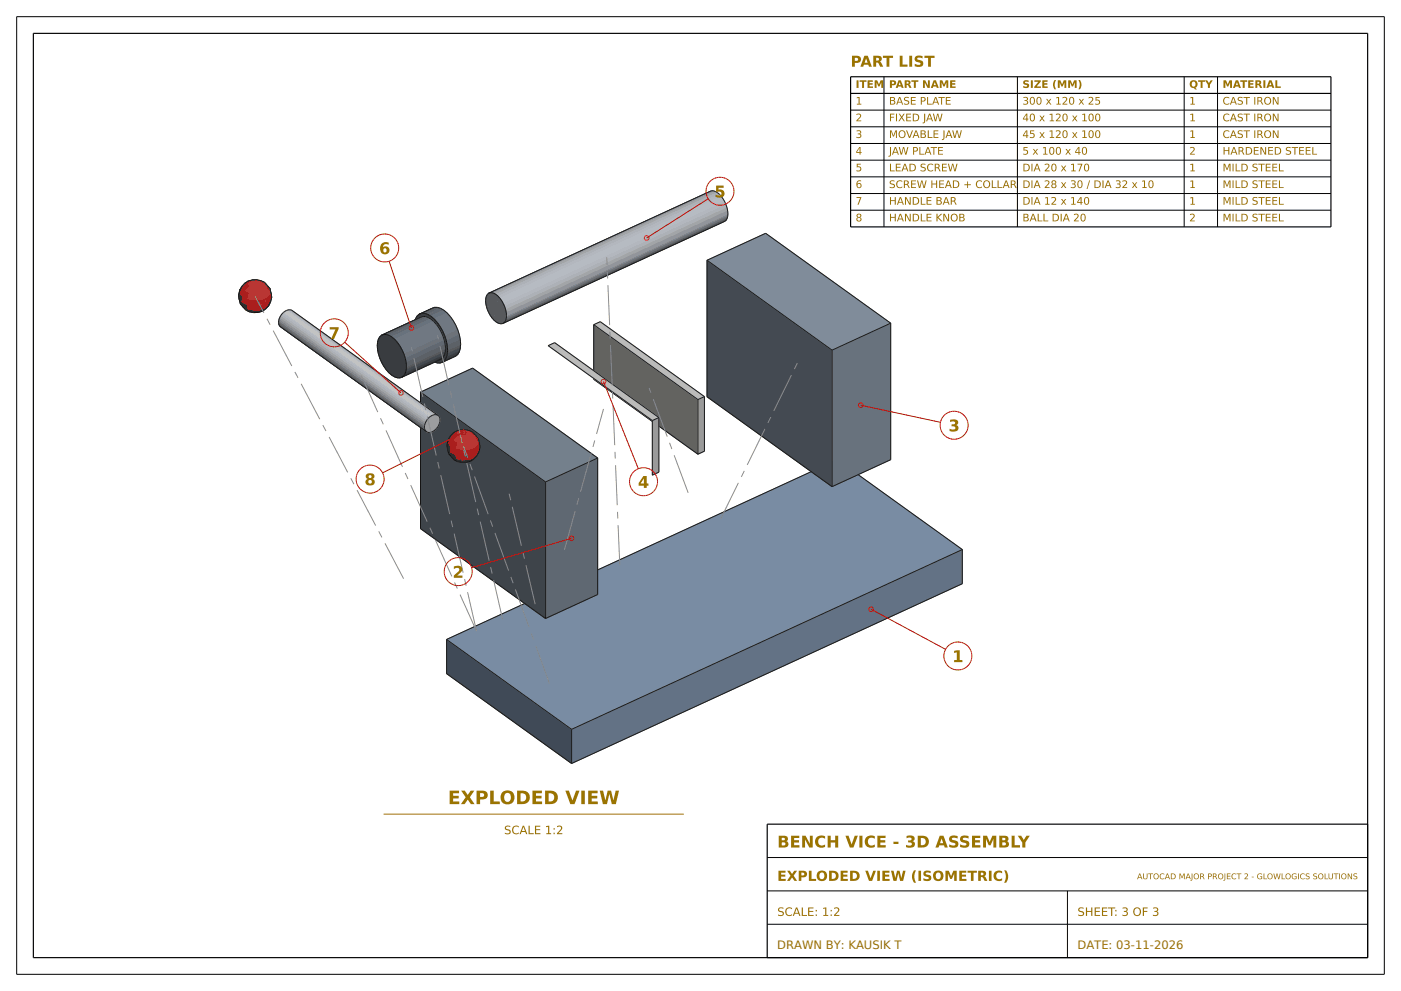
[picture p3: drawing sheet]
<svg xmlns="http://www.w3.org/2000/svg" width="420mm" height="297mm" viewBox="0 0 420 297" stroke-linecap="round" stroke-linejoin="round" font-family="sans-serif">
<path d="M133.9 191.6l37.5 27v10.2l-37.5-26.9z" fill="#404a57" stroke="#404a57" stroke-width=".3"/>
<path d="M171.4 218.6l117.1-53.9v10.2l-117.1 53.9z" fill="#637285" stroke="#637285" stroke-width=".3"/>
<path d="M133.9 191.6l117.1-53.8 37.5 26.9-117.1 53.9z" fill="#798ca3" stroke="#798ca3" stroke-width=".3"/>
<g fill="none" stroke="#1a1a1a" stroke-width=".3">
<path d="M212 78l37.4 26.9M212 78v40.9l37.4 26.9M212 78l17.5-8.1 37.5 27M125.7 94.2a3.3 3.3 0 0 1 3.5 .6 13.5 13.5 0 0 1 4.9 11.3l-.3 1.1-1.1 1.3M125.7 94.2l3.9-1.8a3.3 3.3 0 0 1 3.5 .6 13.5 13.5 0 0 1 4.9 11.4l-.7 1.8-.7 .5-3.9 1.8M125.7 94.2a5.8 5.8 0 0 0-1.1 6.3 12.8 12.8 0 0 0 5.6 8l1.8 .3 .7-.3M146.5 87.9a2.96 2.96 0 0 1 3.4 1.5 7.7 7.7 0 0 1 1.7 6.6l-.7 .8M146.5 87.9l66.4-30.5a2.96 2.96 0 0 1 3.4 1.5 7.7 7.7 0 0 1 1.7 6.6l-.7 .8-66.4 30.5M146.5 87.9a3.6 3.6 0 0 0-.7 4 7 7 0 0 0 4.1 5.1l1-.2M178 97.3l31.2 22.5M178 97.3v16.4l31.2 22.4M178 97.3l1.9-.9 31.3 22.5"/>
<path d="M267 96.9v40.9l-17.6 8M267 96.9l-17.6 8M114.4 100.5a3.3 3.3 0 0 1 3.9 1.2 11.3 11.3 0 0 1 3.2 10.1l-.9 1.2M114.4 100.5l11.7-5.4a3.3 3.3 0 0 1 3.9 1.2 11.3 11.3 0 0 1 3.2 10.1l-.9 1.2-11.7 5.4M114.4 100.5a5 5 0 0 0-1 5.5 9.8 9.8 0 0 0 5.8 7.2l1.4-.2M126.1 117.5l37.4 27M126.1 117.5v40.9l37.4 27M126.1 117.5l15.6-7.2 37.5 27M209.2 119.8v16.3M211.2 118.9v16.3l-2 .9M211.2 118.9l-2 .9M249.4 104.9v40.9"/>
<path d="M131.2 124.4a2.95 2.95 0 0 1-.7 4.4l-1.4 .8-1.2-.2M131.2 124.4l-43.7-31.4a3.4 3.4 0 0 0-3.9 3.1v.9l.6 1 43.7 31.4M131.2 124.4a3.4 3.4 0 0 0-3.9 3.1v1l.6 .9M179.2 137.3v40.9l-15.7 7.2M179.2 137.3l-15.7 7.2M197.5 125.1v16.4l-1.9 .9v-16.4M197.5 125.1l-31.2-22.4-2 .9 31.3 22.4M197.5 125.1l-1.9 .9M163.5 144.5v40.9M288.5 164.7l-37.5-26.9-117.1 53.8M288.5 164.7v10.2l-117.1 53.9M288.5 164.7l-117.1 53.9"/>
<path d="M133.9 191.6l37.5 27M133.9 191.6v10.3l37.5 26.9M171.4 218.6v10.2"/>
<circle cx="76.5" cy="88.8" r="5"/>
<circle cx="138.9" cy="133.7" r="5"/>
</g>
<path d="M212 78l37.4 26.9v40.9l-37.4-26.9z" fill="#444a52" stroke="#444a52" stroke-width=".3"/>
<path d="M249.4 104.9l17.6-8v40.9l-17.6 8z" fill="#68727d" stroke="#68727d" stroke-width=".3"/>
<path d="M212 78l17.5-8.1 37.5 27-17.6 8z" fill="#808c9a" stroke="#808c9a" stroke-width=".3"/>
<path d="M178 97.3l31.2 22.5v16.3l-31.2-22.4z" fill="#636360" stroke="#636360" stroke-width=".3"/>
<g fill="#989894" stroke="#989894" stroke-width=".3">
<path d="M209.2 119.8l2-.9v16.3l-2 .9z"/>
<path d="M195.6 126l1.9-.9v16.4l-1.9 .9z"/>
</g>
<g fill="#babab6" stroke="#babab6" stroke-width=".3">
<path d="M178 97.3l1.9-.9 31.3 22.5-2 .9z"/>
<path d="M164.3 103.6l2-.9 31.2 22.4-1.9 .9z"/>
</g>
<path d="M126.1 117.5l37.4 27v40.9l-37.4-27z" fill="#3e444a" stroke="#3e444a" stroke-width=".3"/>
<path d="M163.5 144.5l15.7-7.2v40.9l-15.7 7.2z" fill="#5f6872" stroke="#5f6872" stroke-width=".3"/>
<path d="M126.1 117.5l15.6-7.2 37.5 27-15.7 7.2z" fill="#74808c" stroke="#74808c" stroke-width=".3"/>
<path d="M151.8 94.6l66.4-30.5-.1 .7-66.3 30.6z" fill="#808489" stroke="#808489" stroke-width=".3"/>
<g fill="#595b5f" stroke="#595b5f" stroke-width=".3">
<path d="M148.7 92.4l3.1 2.2v.8z"/>
<path d="M148.7 92.4l3.1 3-.2 .6z"/>
<path d="M148.7 92.4l2.9 3.6-.3 .5z"/>
<path d="M148.7 92.4l2.6 4.1-.4 .3z"/>
<path d="M148.7 92.4l2.2 4.4-.5 .2z"/>
<path d="M148.7 92.4l1.7 4.6h-.5z"/>
<path d="M148.7 92.4l1.2 4.6-.6-.2z"/>
<path d="M148.7 92.4l.6 4.4-.6-.3z"/>
<path d="M148.7 92.4v4.1l-.6-.6z"/>
<path d="M148.7 92.4l-.6 3.5-.6-.6z"/>
<path d="M148.7 92.4l-1.2 2.9-.5-.8z"/>
<path d="M146.5 93.7l2.2-1.3-1.7 2.1z"/>
<path d="M146.1 92.8l2.6-.4-2.2 1.3z"/>
<path d="M145.8 91.9l2.9 .5-2.6 .4z"/>
<path d="M145.6 91l3.1 1.4-2.9-.5z"/>
<path d="M145.6 90.1l3.1 2.3-3.1-1.4z"/>
<path d="M145.6 89.4l3.1 3-3.1-2.3z"/>
<path d="M145.8 88.7l2.9 3.7-3.1-3z"/>
<path d="M146.1 88.2l2.6 4.2-2.9-3.7z"/>
<path d="M146.1 88.2l.4-.3 2.2 4.5z"/>
<path d="M146.5 87.9l.5-.2 1.7 4.7z"/>
<path d="M147 87.7h.5l1.2 4.7z"/>
<path d="M147.5 87.7l.6 .2 .6 4.5z"/>
<path d="M148.1 87.9l.6 .4v4.1z"/>
<path d="M148.7 88.3l.6 .5-.6 3.6z"/>
<path d="M149.3 88.8l.6 .6-1.2 3z"/>
<path d="M149.9 89.4l.5 .8-1.7 2.2z"/>
<path d="M150.4 90.2l.5 .9-2.2 1.3z"/>
<path d="M148.7 92.4l2.2-1.3 .4 .9z"/>
<path d="M148.7 92.4l2.6-.4 .3 .9z"/>
<path d="M148.7 92.4l2.9 .5 .2 .9z"/>
<path d="M148.7 92.4l3.1 1.4v.8z"/>
</g>
<path d="M151.8 95.4l66.3-30.6-.1 .7-66.4 30.5z" fill="#6e7175" stroke="#6e7175" stroke-width=".3"/>
<path d="M151.6 96l66.4-30.5-.3 .5-66.4 30.5z" fill="#5a5d61" stroke="#5a5d61" stroke-width=".3"/>
<path d="M150.9 96.8l66.8-30.8z" fill="#535558" stroke="#535558" stroke-width=".3"/>
<path d="M146.5 87.9l66.9-30.7z" fill="#72757a" stroke="#72757a" stroke-width=".3"/>
<path d="M147 87.7l66.4-30.5h.5l-66.4 30.5z" fill="#84888d" stroke="#84888d" stroke-width=".3"/>
<path d="M147.5 87.7l66.4-30.5 .6 .2-66.4 30.5z" fill="#94989f" stroke="#94989f" stroke-width=".3"/>
<path d="M148.1 87.9l66.4-30.5 .6 .3-66.4 30.6z" fill="#a2a6ad" stroke="#a2a6ad" stroke-width=".3"/>
<path d="M148.7 88.3l66.4-30.6 .6 .6-66.4 30.5z" fill="#adb1b9" stroke="#adb1b9" stroke-width=".3"/>
<path d="M149.3 88.8l66.4-30.5 .6 .6-66.4 30.5z" fill="#b4b9c0" stroke="#b4b9c0" stroke-width=".3"/>
<path d="M149.9 89.4l66.4-30.5 .5 .8-66.4 30.5z" fill="#b7bcc4" stroke="#b7bcc4" stroke-width=".3"/>
<path d="M150.4 90.2l66.4-30.5 .5 .8-66.4 30.6z" fill="#b7bcc3" stroke="#b7bcc3" stroke-width=".3"/>
<path d="M150.9 91.1l66.4-30.6 .4 .9-66.4 30.6z" fill="#b2b7bf" stroke="#b2b7bf" stroke-width=".3"/>
<path d="M151.3 92l66.4-30.6 .3 .9-66.4 30.6z" fill="#aaafb6" stroke="#aaafb6" stroke-width=".3"/>
<path d="M151.6 92.9l66.4-30.6 .1 .9-66.3 30.6z" fill="#9fa4aa" stroke="#9fa4aa" stroke-width=".3"/>
<path d="M151.8 93.8l66.3-30.6 .1 .9-66.4 30.5z" fill="#91959b" stroke="#91959b" stroke-width=".3"/>
<g fill="#5a1917" stroke="#5a1917" stroke-width=".3">
<path d="M72.9 92l1.4 .7 .5 .7-1.1-.5z"/>
<path d="M74.3 92.7l1.7 .3 .1 .7-1.3-.3z"/>
<path d="M76 93l1.8-.1-.3 .7-1.4 .1z"/>
<path d="M77.8 92.9l1.6-.5-.7 .9-1.2 .3z"/>
<path d="M79.4 92.4l1.1-.8-1.8 1.7z"/>
<path d="M71.7 89.6l.9 1 .3 1.4-.9-.9z"/>
<path d="M72.6 90.6l1.5 .7 .2 1.4-1.4-.7z"/>
<path d="M71.9 86.9l.1 1.1-.3 1.6-.2-1.1z"/>
<path d="M135.3 136.9l1.4 .7 .5 .7-1-.5z"/>
<path d="M136.7 137.6l1.7 .3 .2 .7-1.4-.3z"/>
<path d="M138.4 137.9l1.8-.1-.3 .7-1.3 .1z"/>
<path d="M140.2 137.8l1.6-.5-.6 .9-1.3 .3z"/>
<path d="M141.8 137.3l1.2-.8-1.8 1.7z"/>
<path d="M134.1 134.5l.9 1 .3 1.4-.8-.9z"/>
<path d="M135 135.5l1.5 .7 .2 1.4-1.4-.7z"/>
<path d="M134.4 131.8l.1 1-.4 1.7-.1-1.1z"/>
</g>
<g fill="#6d1f1c" stroke="#6d1f1c" stroke-width=".3">
<path d="M74.1 91.3l1.8 .3 .1 1.4-1.7-.3z"/>
<path d="M136.5 136.2l1.9 .3v1.4l-1.7-.3z"/>
</g>
<g fill="#7b2320" stroke="#7b2320" stroke-width=".3">
<path d="M75.9 91.6l2-.1-.1 1.4-1.8 .1z"/>
<path d="M138.4 136.5l1.9-.1-.1 1.4-1.8 .1z"/>
</g>
<g fill="#822521" stroke="#822521" stroke-width=".3">
<path d="M77.9 91.5l1.7-.5-.2 1.4-1.6 .5z"/>
<path d="M140.3 136.4l1.8-.5-.3 1.4-1.6 .5z"/>
</g>
<g fill="#7f2421" stroke="#7f2421" stroke-width=".3">
<path d="M79.6 91l1.3-.8-.4 1.4-1.1 .8z"/>
<path d="M142.1 135.9l1.2-.8-.3 1.4-1.2 .8z"/>
</g>
<g fill="#74211e" stroke="#74211e" stroke-width=".3">
<path d="M81.5 89.1l-.4 1.5-.6 1 .4-1.4z"/>
<path d="M143.9 134l-.4 1.5-.5 1 .3-1.4z"/>
</g>
<g fill="#671d1a" stroke="#671d1a" stroke-width=".3">
<path d="M72 88l.9 .9-.3 1.7-.9-1z"/>
<path d="M134.5 132.8l.8 1-.3 1.7-.9-1z"/>
</g>
<g fill="#7d2320" stroke="#7d2320" stroke-width=".3">
<path d="M72.9 88.9l1.4 .6-.2 1.8-1.5-.7z"/>
<path d="M135.3 133.8l1.4 .6-.2 1.8-1.5-.7z"/>
</g>
<g fill="#912925" stroke="#912925" stroke-width=".3">
<path d="M74.3 89.5l1.7 .4-.1 1.7-1.8-.3z"/>
<path d="M136.7 134.4l1.7 .3v1.8l-1.9-.3z"/>
</g>
<g fill="#9f2d29" stroke="#9f2d29" stroke-width=".3">
<path d="M76 89.9l1.8-.1 .1 1.7-2 .1z"/>
<path d="M138.4 134.7h1.8l.1 1.7-1.9 .1z"/>
</g>
<g fill="#a52f2a" stroke="#a52f2a" stroke-width=".3">
<path d="M77.8 89.8l1.6-.5 .2 1.7-1.7 .5z"/>
<path d="M140.2 134.7l1.6-.5 .3 1.7-1.8 .5z"/>
</g>
<g fill="#a22e2a" stroke="#a22e2a" stroke-width=".3">
<path d="M79.4 89.3l1.1-.8 .4 1.7-1.3 .8z"/>
<path d="M79.9 85.3l1 1.2 .2 1-1.1-1.4z"/>
<path d="M141.8 134.2l1.2-.8 .3 1.7-1.2 .8z"/>
<path d="M142.3 130.2l1.1 1.2 .1 1-1-1.4z"/>
</g>
<g fill="#972b27" stroke="#972b27" stroke-width=".3">
<path d="M81.1 87.5l.4 1.6-.6 1.1-.4-1.7z"/>
<path d="M143.5 132.4l.4 1.6-.6 1.1-.3-1.7z"/>
</g>
<g fill="#852622" stroke="#852622" stroke-width=".3">
<path d="M80.9 86.5l.6 2.6z"/>
<path d="M143.4 131.4l.5 2.6z"/>
</g>
<g fill="#661d1a" stroke="#661d1a" stroke-width=".3">
<path d="M73.4 84.9l-1.5 2 .5-1z"/>
<path d="M135.9 129.8l-1.5 2 .5-1z"/>
</g>
<g fill="#76211e" stroke="#76211e" stroke-width=".3">
<path d="M73 85.7l.1 .7-1.1 1.6-.1-1.1z"/>
<path d="M135.4 130.6l.2 .7-1.1 1.5-.1-1z"/>
</g>
<g fill="#882623" stroke="#882623" stroke-width=".3">
<path d="M73.1 86.4l.6 .8-.8 1.7-.9-.9z"/>
<path d="M75.5 83.9h1.4z"/>
<path d="M135.6 131.3l.6 .8-.9 1.7-.8-1z"/>
<path d="M138 128.8h1.3z"/>
</g>
<g fill="#9b2c28" stroke="#9b2c28" stroke-width=".3">
<path d="M73.7 87.2l1.1 .5-.5 1.8-1.4-.6z"/>
<path d="M77.4 84l.8 .1 1 .5z"/>
<path d="M136.2 132.1l1 .5-.5 1.8-1.4-.6z"/>
<path d="M139.9 128.9l.8 .1 1 .5z"/>
</g>
<g fill="#ac312c" stroke="#ac312c" stroke-width=".3">
<path d="M74.8 87.7l1.3 .2-.1 2-1.7-.4z"/>
<path d="M76.7 83.9l.7 .1-.9 .7z"/>
<path d="M137.2 132.6l1.4 .2-.2 1.9-1.7-.3z"/>
<path d="M139.2 128.8l.7 .1-.9 .7z"/>
</g>
<g fill="#b8342f" stroke="#b8342f" stroke-width=".3">
<path d="M76.1 87.9l1.4-.1 .3 2-1.8 .1z"/>
<path d="M138.6 132.8l1.3-.1 .3 2h-1.8z"/>
</g>
<g fill="#bd3531" stroke="#bd3531" stroke-width=".3">
<path d="M77.5 87.8l1.2-.3 .7 1.8-1.6 .5z"/>
<path d="M139.9 132.7l1.3-.3 .6 1.8-1.6 .5z"/>
</g>
<g fill="#bb3530" stroke="#bb3530" stroke-width=".3">
<path d="M78.7 87.5l.9-.6 .9 1.6-1.1 .8z"/>
<path d="M75.6 86l.7 .1-.2 1.8-1.3-.2z"/>
<path d="M76.5 84.7l-.2 1.4-.7-.1z"/>
<path d="M141.2 132.4l.8-.6 1 1.6-1.2 .8z"/>
<path d="M138 130.9l.7 .1-.1 1.8-1.4-.2z"/>
<path d="M139 129.6l-.3 1.4-.7-.1z"/>
</g>
<g fill="#b2322e" stroke="#b2322e" stroke-width=".3">
<path d="M80 86.1l1.1 1.4-.6 1-.9-1.6z"/>
<path d="M142.5 131l1 1.4-.5 1-1-1.6z"/>
</g>
<g fill="#902925" stroke="#902925" stroke-width=".3">
<path d="M79.2 84.6l1.7 1.9z"/>
<path d="M76.7 83.9l1.5 .2z"/>
<path d="M141.7 129.5l1.7 1.9z"/>
<path d="M139.2 128.8l1.5 .2z"/>
</g>
<g fill="#842522" stroke="#842522" stroke-width=".3">
<path d="M74.3 84.3l1.6-.4z"/>
<path d="M136.7 129.2l1.7-.4z"/>
</g>
<g fill="#862622" stroke="#862622" stroke-width=".3">
<path d="M73.4 84.9l.9-.6 1-.2z"/>
<path d="M135.9 129.8l.8-.6 1.1-.2z"/>
</g>
<g fill="#8c2824" stroke="#8c2824" stroke-width=".3">
<path d="M73.4 84.9l1.4-.4-.2 .4-1.6 .8z"/>
<path d="M135.9 129.8l1.4-.4-.3 .4-1.6 .8z"/>
</g>
<g fill="#972a27" stroke="#972a27" stroke-width=".3">
<path d="M73 85.7l1.6-.8v.4l-1.5 1.1z"/>
<path d="M135.4 130.6l1.6-.8 .1 .4-1.5 1.1z"/>
</g>
<g fill="#a32e2a" stroke="#a32e2a" stroke-width=".3">
<path d="M73.1 86.4l1.5-1.1 .4 .4-1.3 1.5z"/>
<path d="M135.6 131.3l1.5-1.1 .4 .4-1.3 1.5z"/>
</g>
<g fill="#b0322d" stroke="#b0322d" stroke-width=".3">
<path d="M75 85.7l.6 .3-.8 1.7-1.1-.5z"/>
<path d="M76.5 84.7l.9-.7 .6 .3z"/>
<path d="M137.5 130.6l.5 .3-.8 1.7-1-.5z"/>
<path d="M139 129.6l.9-.7 .5 .3z"/>
</g>
<g fill="#c33732" stroke="#c33732" stroke-width=".3">
<path d="M76.3 86.1h.7l.5 1.7-1.4 .1z"/>
<path d="M138.7 131h.8l.4 1.7-1.3 .1z"/>
</g>
<g fill="#c73833" stroke="#c73833" stroke-width=".3">
<path d="M77 86.1l.7-.2 1 1.6-1.2 .3z"/>
<path d="M139.5 131l.6-.2 1.1 1.6-1.3 .3z"/>
</g>
<g fill="#c53833" stroke="#c53833" stroke-width=".3">
<path d="M77.7 85.9l.5-.4 1.4 1.4-.9 .6z"/>
<path d="M140.1 130.8l.5-.4 1.4 1.4-.8 .6z"/>
</g>
<g fill="#bf3631" stroke="#bf3631" stroke-width=".3">
<path d="M78.4 85.1l1.6 1-.4 .8-1.4-1.4z"/>
<path d="M76.5 84.7l1.2 1.2-.7 .2z"/>
<path d="M76.5 84.7l1.7 .8-.5 .4z"/>
<path d="M140.9 130l1.6 1-.5 .8-1.4-1.4z"/>
<path d="M139 129.6l1.1 1.2-.6 .2z"/>
<path d="M139 129.6l1.6 .8-.5 .4z"/>
</g>
<g fill="#b5332e" stroke="#b5332e" stroke-width=".3">
<path d="M78.3 84.7l1.6 .6 .1 .8-1.6-1z"/>
<path d="M76.5 84.7l1.5-.4 .3 .4z"/>
<path d="M140.8 129.6l1.5 .6 .2 .8-1.6-1z"/>
<path d="M139 129.6l1.4-.4 .4 .4z"/>
</g>
<g fill="#a82f2b" stroke="#a82f2b" stroke-width=".3">
<path d="M78 84.3l1.2 .3 .7 .7-1.6-.6z"/>
<path d="M75.3 84.1l.6-.2 .6 .8z"/>
<path d="M140.4 129.2l1.3 .3 .6 .7-1.5-.6z"/>
<path d="M137.8 129l.6-.2 .6 .8z"/>
</g>
<g fill="#a9302b" stroke="#a9302b" stroke-width=".3">
<path d="M75.9 83.9h.8l-.2 .8z"/>
<path d="M74.8 84.5l.5-.4 1.2 .6z"/>
<path d="M138.4 128.8h.8l-.2 .8z"/>
<path d="M137.3 129.4l.5-.4 1.2 .6z"/>
</g>
<g fill="#ab302c" stroke="#ab302c" stroke-width=".3">
<path d="M74.8 84.5l1.7 .2-1.9 .2z"/>
<path d="M137.3 129.4l1.7 .2-2 .2z"/>
</g>
<g fill="#ae312d" stroke="#ae312d" stroke-width=".3">
<path d="M74.6 84.9l1.9-.2-1.9 .6z"/>
<path d="M137 129.8l2-.2-1.9 .6z"/>
</g>
<g fill="#b3322e" stroke="#b3322e" stroke-width=".3">
<path d="M74.6 85.3l1.9-.6-1.5 1z"/>
<path d="M137.1 130.2l1.9-.6-1.5 1z"/>
</g>
<g fill="#b7342f" stroke="#b7342f" stroke-width=".3">
<path d="M75 85.7l1.5-1-.9 1.3z"/>
<path d="M137.5 130.6l1.5-1-1 1.3z"/>
</g>
<g fill="#be3631" stroke="#be3631" stroke-width=".3">
<path d="M76.5 84.7l.5 1.4h-.7z"/>
<path d="M139 129.6l.5 1.4h-.8z"/>
</g>
<g fill="#bd3530" stroke="#bd3530" stroke-width=".3">
<path d="M76.5 84.7l1.9 .4-.2 .4z"/>
<path d="M139 129.6l1.9 .4-.3 .4z"/>
</g>
<g fill="#b9342f" stroke="#b9342f" stroke-width=".3">
<path d="M76.5 84.7h1.8l.1 .4z"/>
<path d="M139 129.6h1.8l.1 .4z"/>
</g>
<g fill="#50555d" stroke="#50555d" stroke-width=".3">
<path d="M134.2 104.9l3.9-1.8-.1 1.3-3.9 1.7z"/>
<path d="M121.9 109.9l11.7-5.4-.1 1-11.7 5.4z"/>
</g>
<g fill="#383b40" stroke="#383b40" stroke-width=".3">
<path d="M129.2 101.3l5 3.6-.1 1.2z"/>
<path d="M129.2 101.3l4.9 4.8-.3 1.1z"/>
<path d="M129.2 101.3l4.6 5.9-.5 .8z"/>
<path d="M129.2 101.3l4.1 6.7-.6 .5z"/>
<path d="M129.2 101.3l3.5 7.2-.7 .3z"/>
<path d="M129.2 101.3l2.8 7.5h-.9z"/>
<path d="M129.2 101.3l1.9 7.5-.9-.3z"/>
<path d="M129.2 101.3l1 7.2-1-.6z"/>
<path d="M129.2 101.3v6.6l-1-.8z"/>
<path d="M129.2 101.3l-1 5.8-.9-1.1z"/>
<path d="M129.2 101.3l-1.9 4.7-.9-1.2z"/>
<path d="M125.7 103.4l3.5-2.1-2.8 3.5z"/>
<path d="M125 102l4.2-.7-3.5 2.1z"/>
<path d="M124.6 100.5l4.6 .8-4.2 .7z"/>
<path d="M124.3 99.1l4.9 2.2-4.6-.8z"/>
<path d="M124.2 97.8l5 3.5-4.9-2.2z"/>
<path d="M124.3 96.5l4.9 4.8-5-3.5z"/>
<path d="M124.6 95.5l4.6 5.8-4.9-4.8z"/>
<path d="M125 94.7l4.2 6.6-4.6-5.8z"/>
<path d="M125 94.7l.7-.5 3.5 7.1z"/>
<path d="M125.7 94.2l.7-.3 2.8 7.4z"/>
<path d="M126.4 93.9h.9l1.9 7.4z"/>
<path d="M127.3 93.9l.9 .3 1 7.1z"/>
<path d="M128.2 94.2l1 .6v6.5z"/>
<path d="M129.2 94.8l1 .8-1 5.7z"/>
<path d="M130.2 95.6l.9 1.1-1.9 4.6z"/>
<path d="M131.1 96.7l.9 1.2-2.8 3.4z"/>
<path d="M132 97.9l.7 1.4-3.5 2z"/>
<path d="M129.2 101.3l3.5-2 .6 1.4z"/>
<path d="M129.2 101.3l4.1-.6 .5 1.5z"/>
<path d="M129.2 101.3l4.6 .9 .3 1.4z"/>
<path d="M129.2 101.3l4.9 2.3 .1 1.3z"/>
<path d="M117.5 106.7l4.4 3.2-.1 1z"/>
<path d="M117.5 106.7l4.3 4.2-.3 .9z"/>
<path d="M117.5 106.7l4 5.1-.4 .7z"/>
<path d="M117.5 106.7l3.6 5.8-.5 .5z"/>
<path d="M117.5 106.7l3.1 6.3-.7 .2z"/>
<path d="M117.5 106.7l2.4 6.5h-.7z"/>
<path d="M117.5 106.7l1.7 6.5-.9-.2z"/>
<path d="M117.5 106.7l.8 6.3-.8-.5z"/>
<path d="M117.5 106.7v5.8l-.9-.8z"/>
<path d="M117.5 106.7l-.9 5-.8-.9z"/>
<path d="M117.5 106.7l-1.7 4.1-.8-1z"/>
<path d="M114.4 108.6l3.1-1.9-2.5 3.1z"/>
<path d="M113.8 107.3l3.7-.6-3.1 1.9z"/>
<path d="M113.4 106l4.1 .7-3.7 .6z"/>
<path d="M113.2 104.8l4.3 1.9-4.1-.7z"/>
<path d="M113.1 103.6l4.4 3.1-4.3-1.9z"/>
<path d="M113.2 102.5l4.3 4.2-4.4-3.1z"/>
<path d="M113.4 101.6l4.1 5.1-4.3-4.2z"/>
<path d="M113.8 100.9l3.7 5.8-4.1-5.1z"/>
<path d="M113.8 100.9l.6-.4 3.1 6.2z"/>
<path d="M114.4 100.5l.6-.3 2.5 6.5z"/>
<path d="M115 100.2h.8l1.7 6.5z"/>
<path d="M115.8 100.2l.8 .3 .9 6.2z"/>
<path d="M116.6 100.5l.9 .5v5.7z"/>
<path d="M117.5 101l.8 .7-.8 5z"/>
<path d="M118.3 101.7l.9 .9-1.7 4.1z"/>
<path d="M119.2 102.6l.7 1.1-2.4 3z"/>
<path d="M119.9 103.7l.7 1.2-3.1 1.8z"/>
<path d="M117.5 106.7l3.1-1.8 .5 1.3z"/>
<path d="M117.5 106.7l3.6-.5 .4 1.2z"/>
<path d="M117.5 106.7l4 .7 .3 1.3z"/>
<path d="M117.5 106.7l4.3 2 .1 1.2z"/>
</g>
<g fill="#45494f" stroke="#45494f" stroke-width=".3">
<path d="M134.1 106.1l3.9-1.7-.3 1-3.9 1.8z"/>
<path d="M121.8 110.9l11.7-5.4-.3 .9-11.7 5.4z"/>
</g>
<g fill="#383c41" stroke="#383c41" stroke-width=".3">
<path d="M133.8 107.2l3.9-1.8-.4 .8-4 1.8z"/>
<path d="M121.5 111.8l11.7-5.4-.4 .7-11.7 5.4z"/>
</g>
<g fill="#34373c" stroke="#34373c" stroke-width=".3">
<path d="M132.7 108.5l.6-.5 4-1.8-.7 .5z"/>
<path d="M120.6 113l.5-.5 11.7-5.4-.5 .5z"/>
</g>
<g fill="#474c52" stroke="#474c52" stroke-width=".3">
<path d="M125.7 94.2l4.6-2.1z"/>
<path d="M114.4 100.5l12.4-5.7z"/>
</g>
<g fill="#53585f" stroke="#53585f" stroke-width=".3">
<path d="M126.4 93.9l3.9-1.8h.9l-3.9 1.8z"/>
<path d="M115 100.2l11.8-5.4 .7 .1-11.7 5.3z"/>
</g>
<g fill="#5d636b" stroke="#5d636b" stroke-width=".3">
<path d="M127.3 93.9l3.9-1.8 .9 .3-3.9 1.8z"/>
<path d="M115.8 100.2l11.7-5.3 .8 .2-11.7 5.4z"/>
</g>
<g fill="#656c75" stroke="#656c75" stroke-width=".3">
<path d="M128.2 94.2l3.9-1.8 1 .6-3.9 1.8z"/>
<path d="M116.6 100.5l11.7-5.4 .9 .5-11.7 5.4z"/>
</g>
<g fill="#6c737d" stroke="#6c737d" stroke-width=".3">
<path d="M129.2 94.8l3.9-1.8 1 .8-3.9 1.8z"/>
<path d="M117.5 101l11.7-5.4 .8 .7-11.7 5.4z"/>
</g>
<g fill="#707882" stroke="#707882" stroke-width=".3">
<path d="M130.2 95.6l3.9-1.8 .9 1.1-3.9 1.8z"/>
<path d="M118.3 101.7l11.7-5.4 .9 1-11.7 5.3z"/>
</g>
<g fill="#727a84" stroke="#727a84" stroke-width=".3">
<path d="M131.1 96.7l3.9-1.8 .9 1.2-3.9 1.8z"/>
<path d="M132 97.9l3.9-1.8 .7 1.4-3.9 1.8z"/>
<path d="M119.2 102.6l11.7-5.3 .7 1-11.7 5.4z"/>
<path d="M119.9 103.7l11.7-5.4 .7 1.2-11.7 5.4z"/>
</g>
<g fill="#6f7781" stroke="#6f7781" stroke-width=".3">
<path d="M132.7 99.3l3.9-1.8 .7 1.4-4 1.8z"/>
<path d="M120.6 104.9l11.7-5.4 .5 1.3-11.7 5.4z"/>
</g>
<g fill="#6b727b" stroke="#6b727b" stroke-width=".3">
<path d="M133.3 100.7l4-1.8 .4 1.5-3.9 1.8z"/>
<path d="M121.1 106.2l11.7-5.4 .4 1.3-11.7 5.3z"/>
</g>
<g fill="#636a73" stroke="#636a73" stroke-width=".3">
<path d="M133.8 102.2l3.9-1.8 .3 1.4-3.9 1.8z"/>
<path d="M121.5 107.4l11.7-5.3 .3 1.2-11.7 5.4z"/>
</g>
<g fill="#5b6169" stroke="#5b6169" stroke-width=".3">
<path d="M134.1 103.6l3.9-1.8 .1 1.3-3.9 1.8z"/>
<path d="M121.8 108.7l11.7-5.4 .1 1.2-11.7 5.4z"/>
</g>
<g fill="#9c9ea1" stroke="#9c9ea1" stroke-width=".3">
<path d="M129.6 126.9l2.3-1v.5z"/>
<path d="M129.6 126.9l2.3-.5-.2 .5z"/>
<path d="M129.6 126.9h2.1l-.2 .5z"/>
<path d="M129.6 126.9l1.9 .5-.3 .5z"/>
<path d="M129.6 126.9l1.6 1-.3 .5z"/>
<path d="M129.6 126.9l1.3 1.5-.4 .4z"/>
<path d="M129.6 126.9l.9 1.9-.5 .3z"/>
<path d="M129.6 126.9l.4 2.2-.4 .3z"/>
<path d="M129.6 126.9v2.5l-.5 .2z"/>
<path d="M129.6 126.9l-.5 2.7h-.4z"/>
<path d="M129.6 126.9l-.9 2.7h-.4z"/>
<path d="M129.6 126.9l-1.3 2.7-.4-.2z"/>
<path d="M129.6 126.9l-1.7 2.5-.3-.2z"/>
<path d="M127.4 128.9l2.2-2-2 2.3z"/>
<path d="M127.3 128.5l2.3-1.6-2.2 2z"/>
<path d="M127.2 128l2.4-1.1-2.3 1.6z"/>
<path d="M127.3 127.5l2.3-.6-2.4 1.1z"/>
<path d="M127.4 127l2.2-.1-2.3 .6z"/>
<path d="M127.6 126.5l2 .4-2.2 .1z"/>
<path d="M127.9 126l1.7 .9-2-.4z"/>
<path d="M128.3 125.5l1.3 1.4-1.7-.9z"/>
<path d="M128.7 125.1l.9 1.8-1.3-1.4z"/>
<path d="M128.7 125.1l.4-.4 .5 2.2z"/>
<path d="M129.1 124.7l.5-.2v2.4z"/>
<path d="M129.6 124.5l.4-.2-.4 2.6z"/>
<path d="M130 124.3h.5l-.9 2.6z"/>
<path d="M130.5 124.3h.4l-1.3 2.6z"/>
<path d="M130.9 124.3l.3 .1-1.6 2.5z"/>
<path d="M131.2 124.4l.3 .3-1.9 2.2z"/>
<path d="M131.5 124.7l.2 .3-2.1 1.9z"/>
<path d="M129.6 126.9l2.1-1.9 .2 .4z"/>
<path d="M129.6 126.9l2.3-1.5v.5z"/>
</g>
<g fill="#5e5f62" stroke="#5e5f62" stroke-width=".3">
<path d="M83.9 97.8l44 31.6z"/>
<path d="M83.7 97.4l43.9 31.8z"/>
<path d="M83.6 97l43.7 31.5 .1 .4-43.7-31.5z"/>
<path d="M83.5 96.6l43.7 31.4 .1 .5-43.7-31.5z"/>
</g>
<path d="M83.6 96.1l43.7 31.4-.1 .5-43.7-31.4z" fill="#6f7073" stroke="#6f7073" stroke-width=".3"/>
<path d="M83.7 95.6l43.7 31.4-.1 .5-43.7-31.4z" fill="#818386" stroke="#818386" stroke-width=".3"/>
<path d="M83.9 95l43.7 31.5-.2 .5-43.7-31.4z" fill="#929498" stroke="#929498" stroke-width=".3"/>
<path d="M84.2 94.5l43.7 31.5-.3 .5-43.7-31.5z" fill="#a1a3a7" stroke="#a1a3a7" stroke-width=".3"/>
<path d="M84.6 94.1l43.7 31.4-.4 .5-43.7-31.5z" fill="#aeb0b4" stroke="#aeb0b4" stroke-width=".3"/>
<path d="M85 93.7l43.7 31.4-.4 .4-43.7-31.4z" fill="#b7b9be" stroke="#b7b9be" stroke-width=".3"/>
<path d="M85 93.7l.4-.4 43.7 31.4-.4 .4z" fill="#bdbfc4" stroke="#bdbfc4" stroke-width=".3"/>
<path d="M85.4 93.3l.5-.2 43.7 31.4-.5 .2z" fill="#bfc1c6" stroke="#bfc1c6" stroke-width=".3"/>
<path d="M85.9 93.1l.4-.2 43.7 31.4-.4 .2z" fill="#bec0c5" stroke="#bec0c5" stroke-width=".3"/>
<path d="M86.3 92.9l.4-.1 43.8 31.5h-.5z" fill="#b9bbbf" stroke="#b9bbbf" stroke-width=".3"/>
<path d="M86.7 92.8l.5 .1 43.7 31.4h-.4z" fill="#b0b2b6" stroke="#b0b2b6" stroke-width=".3"/>
<path d="M87.2 92.9l44 31.5z" fill="#a4a6aa" stroke="#a4a6aa" stroke-width=".3"/>
<path d="M10 10h400v277h-400zM255 23h144v45h-144zM255 28h144M410 247h-180v40" fill="none" stroke="#000" stroke-width=".35"/>
<g fill="none" stroke="#000" stroke-width=".3">
<path d="M5 5h410v287h-410zM255 33h144M255 38h144M265 23v45M305 23v45M355 23v45M365 23v45M255 43h144M255 48h144M255 53h144M255 58h144M255 63h144"/>
<path d="M230 257h180M230 277h180M230 267h180M320 267v20"/>
</g>
<path d="M206.3 147.7l-11.7-31.4M216.1 155.5l23.4-47.6M121 173.4l-44.5-84.6M169.2 164.8l11.7-42.2M185.8 169.4l-3.9-92.3M142.9 189.2l-19.6-85.2M142.9 189.2l-35.2-78M150.7 185.6l-19.6-85.1M160.4 181.1l-7.8-33.3M164.7 204.9l-25.7-71.2" fill="none" stroke="#8c8c8c" stroke-width=".3" stroke-dasharray="12 2 2 2" stroke-linecap="butt"/>
<g fill="none" stroke="#d40000" stroke-width=".3">
<path d="M212.3 59.6l-18.5 11.7M116.7 78.3l6.6 20M103.3 102.6l16.9 15.2M119.7 117.3a.7 .7 0 0 0 0 1 .7 .7 0 0 0 1 0 .7 .7 0 0 0 .1-1M119.7 117.3l.5-.2 .5 .2M119.7 117.3h.1M120.7 117.3h.1M180.9 114.4l10.5 26.1M139 129.6l-24.3 12.1M258 121.4l23.9 5.2M171.4 161.3l-30 8.8M261.2 182.6l22.3 12"/>
<circle cx="215.8" cy="57.3" r="4.2"/>
<circle cx="115.3" cy="74.3" r="4.2"/>
<circle cx="193.8" cy="71.3" r=".7"/>
<circle cx="100.2" cy="99.8" r="4.2"/>
<circle cx="123.3" cy="98.3" r=".7"/>
<circle cx="180.9" cy="114.4" r=".7"/>
<circle cx="139" cy="129.6" r=".7"/>
<circle cx="258" cy="121.4" r=".7"/>
<circle cx="286" cy="127.4" r="4.2"/>
<circle cx="111" cy="143.6" r="4.2"/>
<circle cx="192.9" cy="144.4" r="4.2"/>
<circle cx="137.4" cy="171.3" r="4.2"/>
<circle cx="171.4" cy="161.3" r=".7"/>
<circle cx="261.2" cy="182.6" r=".7"/>
<circle cx="287.2" cy="196.6" r="4.2"/>
</g>
<path d="M115 244h90" fill="none" stroke="#9a7400" stroke-width=".3"/>
<g fill="#fff" stroke="#fff" stroke-width=".35">
<path d="M232.6 280.7h45.5v4.9h-45.5z"/>
<path d="M322.6 280.7h32.2v4.9h-32.2z"/>
</g>
<text font-size="5.6" fill="#9a7400" x="134.3" y="241">EXPLODED VIEW</text>
<g font-size="4.9" fill="#9a7400">
<text x="214.2" y="59.2">5</text>
<text x="113.6" y="76.2">6</text>
<text x="98.5" y="101.6">7</text>
<text x="284.3" y="129.3">3</text>
<text x="109.3" y="145.4">8</text>
<text x="191.2" y="146.2">4</text>
<text x="135.7" y="173.2">2</text>
<text x="285.5" y="198.4">1</text>
<text x="233" y="254">BENCH VICE - 3D ASSEMBLY</text>
</g>
<text font-size="4.5" fill="#9a7400" x="255" y="20">PART LIST</text>
<text font-size="4.2" fill="#9a7400" x="233" y="264">EXPLODED VIEW (ISOMETRIC)</text>
<g font-size="3.5" fill="#9a7400">
<text x="151.1" y="250">SCALE 1:2</text>
<text x="233" y="274.5">SCALE: 1:2</text>
<text x="323" y="274.5">SHEET: 3 OF 3</text>
<text x="233" y="284.5">DRAWN BY: KAUSIK T</text>
<text x="323" y="284.5">DATE: 03-11-2026</text>
</g>
<g font-size="3.1" fill="#9a7400">
<text x="256.5" y="26.4">ITEM</text>
<text x="266.5" y="26.4">PART NAME</text>
<text x="306.5" y="26.4">SIZE (MM)</text>
<text x="356.5" y="26.4">QTY</text>
<text x="366.5" y="26.4">MATERIAL</text>
<text x="256.5" y="31.4">1</text>
<text x="266.5" y="31.4">BASE PLATE</text>
<text x="306.5" y="31.4">300 x 120 x 25</text>
<text x="356.5" y="31.4">1</text>
<text x="366.5" y="31.4">CAST IRON</text>
<text x="256.5" y="36.3">2</text>
<text x="256.5" y="41.3">3</text>
<text x="266.5" y="36.3">FIXED JAW</text>
<text x="266.5" y="41.3">MOVABLE JAW</text>
<text x="306.5" y="36.3">40 x 120 x 100</text>
<text x="306.5" y="41.3">45 x 120 x 100</text>
<text x="356.5" y="36.3">1</text>
<text x="356.5" y="41.3">1</text>
<text x="366.5" y="36.3">CAST IRON</text>
<text x="366.5" y="41.3">CAST IRON</text>
<text x="256.5" y="46.3">4</text>
<text x="266.5" y="46.3">JAW PLATE</text>
<text x="306.5" y="46.3">5 x 100 x 40</text>
<text x="356.5" y="46.3">2</text>
<text x="366.5" y="46.3">HARDENED STEEL</text>
<text x="256.5" y="51.4">5</text>
<text x="266.5" y="51.4">LEAD SCREW</text>
<text x="306.5" y="51.4">DIA 20 x 170</text>
<text x="356.5" y="51.4">1</text>
<text x="366.5" y="51.4">MILD STEEL</text>
<text x="256.5" y="56.4">6</text>
<text x="266.5" y="56.4">SCREW HEAD + COLLAR</text>
<text x="306.5" y="56.4">DIA 28 x 30 / DIA 32 x 10</text>
<text x="356.5" y="56.4">1</text>
<text x="366.5" y="56.4">MILD STEEL</text>
<text x="256.5" y="61.4">7</text>
<text x="266.5" y="61.4">HANDLE BAR</text>
<text x="306.5" y="61.4">DIA 12 x 140</text>
<text x="356.5" y="61.4">1</text>
<text x="366.5" y="61.4">MILD STEEL</text>
<text x="256.5" y="66.3">8</text>
<text x="266.5" y="66.3">HANDLE KNOB</text>
<text x="306.5" y="66.3">BALL DIA 20</text>
<text x="356.5" y="66.3">2</text>
<text x="366.5" y="66.3">MILD STEEL</text>
</g>
<text font-size="2.4" fill="#9a7400" x="340.9" y="263.5">AUTOCAD MAJOR PROJECT 2 - GLOWLOGICS SOLUTIONS</text>
</svg>
